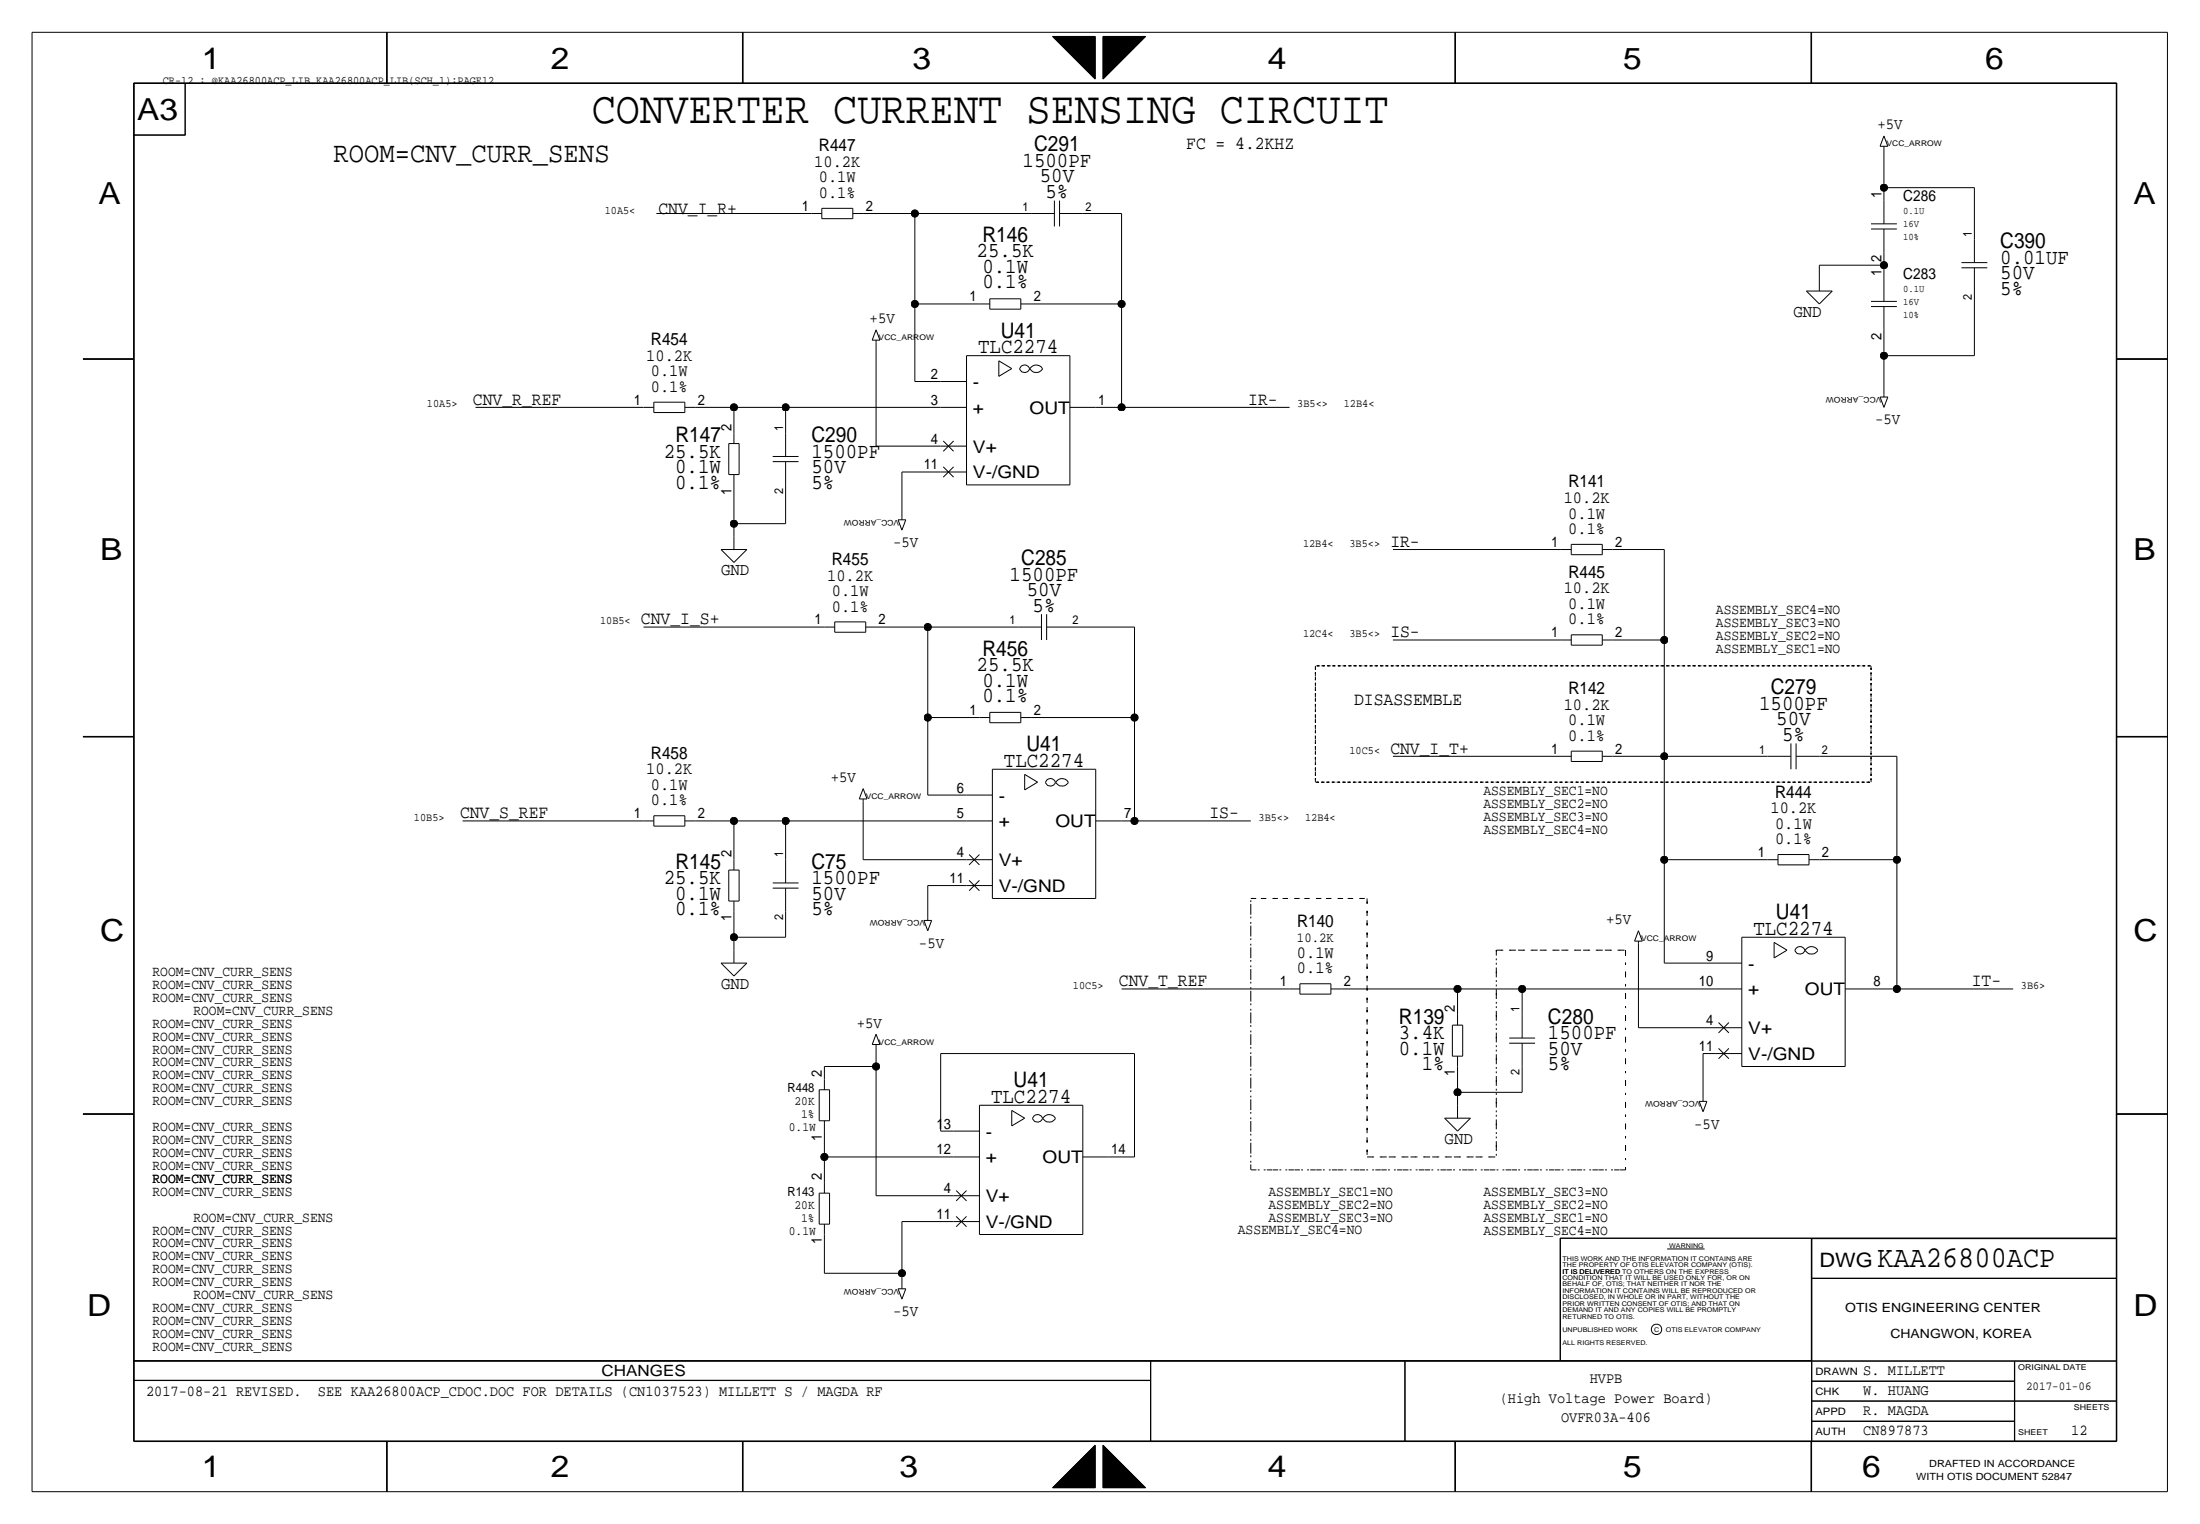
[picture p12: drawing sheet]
<svg xmlns="http://www.w3.org/2000/svg" width="432mm" height="300mm" viewBox="0 0 432 300" stroke-linecap="round" stroke-linejoin="round" font-family="sans-serif">
<g fill="none" stroke="#000" stroke-width=".2">
<path d="M6.3 6.4v286.8zM6.3 6.4h419.8zM26.3 16.3v267zM26.3 16.3h389.8zM26.3 16.4v266.9zM26.3 16.4h389.8zM26.4 16.4h389.6zM26.4 16.4v266.9zM36.4 16.4v10.2zM76 6.4v10zM76.1 6.4v10zM145.9 6.4v10z"/>
<path d="M146 6.4v10zM206.9 7.2h8.4zM206.9 7.2l8.4 8.3zM207 7.2h.1M207 7.2v.1zM207.1 7.2v.1zM207.1 7.2v.2zM207.2 7.2v.2zM207.2 7.2v.3zM207.3 7.2v.3zM207.3 7.2v.4zM207.4 7.2v.4z"/>
<path d="M207.4 7.2v.5zM207.5 7.2v.5zM207.5 7.2v.6zM207.6 7.2v.6zM207.6 7.2v.7zM207.7 7.2v.7zM207.7 7.2v.8zM207.8 7.2v.8zM207.8 7.2v.9zM207.9 7.2v.9zM207.9 7.2v1zM208 7.2v1z"/>
<path d="M208 7.2v1.1zM208.1 7.2v1.1zM208.1 7.2v1.2zM208.2 7.2v1.2zM208.2 7.2v1.3zM208.3 7.2v1.3zM208.3 7.2v1.4zM208.4 7.2v1.4zM208.4 7.2v1.5zM208.5 7.2v1.5zM208.5 7.2v1.6zM208.6 7.2v1.6z"/>
<path d="M208.6 7.2v1.7zM208.7 7.2v1.7zM208.7 7.2v1.8zM208.8 7.2v1.8zM208.8 7.2v1.9zM208.9 7.2v1.9zM208.9 7.2v2zM209 7.2v2zM209 7.2v2.1zM209.1 7.2v2.1zM209.1 7.2v2.2zM209.2 7.2v2.2z"/>
<path d="M209.2 7.2v2.3zM209.3 7.2v2.4zM209.4 7.2v2.5zM209.5 7.2v2.6zM209.6 7.2v2.7zM209.7 7.2v2.7zM209.7 7.2v2.8zM209.8 7.2v2.8zM209.8 7.2v2.9zM209.9 7.2v2.9zM209.9 7.2v3zM210 7.2v3z"/>
<path d="M210 7.2v3.1zM210.1 7.2v3.1zM210.1 7.2v3.2zM210.2 7.2v3.2zM210.2 7.2v3.3zM210.3 7.2v3.3zM210.3 7.2v3.4zM210.4 7.2v3.4zM210.4 7.2v3.5zM210.5 7.2v3.5zM210.5 7.2v3.6zM210.6 7.2v3.6z"/>
<path d="M210.6 7.2v3.7zM210.7 7.2v3.7zM210.7 7.2v3.8zM210.8 7.2v3.8zM210.8 7.2v3.9zM210.9 7.2v3.9zM210.9 7.2v4zM211 7.2v4zM211 7.2v4.1zM211.1 7.2v4.1zM211.1 7.2v4.2zM211.2 7.2v4.2z"/>
<path d="M211.2 7.2v4.3zM211.3 7.2v4.3zM211.3 7.2v4.4zM211.4 7.2v4.4zM211.4 7.2v4.5zM211.5 7.2v4.5zM211.5 7.2v4.6zM211.6 7.2v4.6zM211.6 7.2v4.7zM211.7 7.2v4.7zM211.7 7.2v4.8zM211.8 7.2v4.8z"/>
<path d="M211.8 7.2v4.9zM211.9 7.2v4.9zM211.9 7.2v5zM212 7.2v5zM212 7.2v5.1zM212.1 7.2v5.1zM212.1 7.2v5.2zM212.2 7.2v5.2zM212.2 7.2v5.3zM212.3 7.2v5.3zM212.3 7.2v5.4zM212.4 7.2v5.4z"/>
<path d="M212.4 7.2v5.5zM212.5 7.2v5.6zM212.6 7.2v5.7zM212.7 7.2v5.8zM212.8 7.2v5.8zM212.8 7.2v5.9zM212.9 7.2v5.9zM212.9 7.2v6zM213 7.2v6zM213 7.2v6.1zM213.1 7.2v6.1zM213.1 7.2v6.2z"/>
<path d="M213.2 7.2v6.2zM213.2 7.2v6.3zM213.3 7.2v6.3zM213.3 7.2v6.4zM213.4 7.2v6.4zM213.4 7.2v6.5zM213.5 7.2v6.5zM213.5 7.2v6.6zM213.6 7.2v6.6zM213.6 7.2v6.7zM213.7 7.2v6.7zM213.7 7.2v6.8z"/>
<path d="M213.8 7.2v6.8zM213.8 7.2v6.9zM213.9 7.2v6.9zM213.9 7.2v7zM214 7.2v7zM214 7.2v7.1zM214.1 7.2v7.1zM214.1 7.2v7.2zM214.2 7.2v7.2zM214.2 7.2v7.3zM214.3 7.2v7.3zM214.3 7.2v7.4z"/>
<path d="M214.4 7.2v7.4zM214.4 7.2v7.5zM214.5 7.2v7.5zM214.5 7.2v7.6zM214.6 7.2v7.6zM214.6 7.2v7.7zM214.7 7.2v7.7zM214.7 7.2v7.8zM214.8 7.2v7.8zM214.8 7.2v7.9zM214.9 7.2v7.9zM214.9 7.2v8z"/>
<path d="M215 7.2v8zM215 7.2v8.1zM215.1 7.2v8.1zM215.1 7.2v8.2zM215.2 7.2v8.2zM215.2 7.2v8.3zM215.3 7.2v8.3zM216.8 7.2v8.3zM216.8 7.2h8.4zM216.9 7.2v8.3zM216.9 7.2v8.2zM217 7.2v8.2z"/>
<path d="M217 7.2v8.1zM217.1 7.2v8.1zM217.1 7.2v8zM217.2 7.2v8zM217.2 7.2v7.9zM217.3 7.2v7.9zM217.3 7.2v7.8zM217.4 7.2v7.8zM217.4 7.2v7.7zM217.5 7.2v7.7zM217.5 7.2v7.6zM217.6 7.2v7.6z"/>
<path d="M217.6 7.2v7.5zM217.7 7.2v7.5zM217.7 7.2v7.4zM217.8 7.2v7.4zM217.8 7.2v7.3zM217.9 7.2v7.3zM217.9 7.2v7.2zM218 7.2v7.2zM218 7.2v7.1zM218.1 7.2v7.1zM218.1 7.2v7zM218.2 7.2v7z"/>
<path d="M218.2 7.2v6.9zM218.3 7.2v6.9zM218.3 7.2v6.8zM218.4 7.2v6.8zM218.4 7.2v6.7zM218.5 7.2v6.7zM218.5 7.2v6.6zM218.6 7.2v6.6zM218.6 7.2v6.5zM218.7 7.2v6.5zM218.7 7.2v6.4zM218.8 7.2v6.4z"/>
<path d="M218.8 7.2v6.3zM218.9 7.2v6.3zM218.9 7.2v6.2zM219 7.2v6.2zM219 7.2v6.1zM219.1 7.2v6.1zM219.2 7.2v6zM219.3 7.2v5.9zM219.4 7.2v5.8zM219.5 7.2v5.7zM219.6 7.2v5.6zM219.7 7.2v5.5z"/>
<path d="M219.7 7.2v5.4zM219.8 7.2v5.4zM219.8 7.2v5.3zM219.9 7.2v5.3zM219.9 7.2v5.2zM220 7.2v5.2zM220 7.2v5.1zM220.1 7.2v5.1zM220.1 7.2v5zM220.2 7.2v5zM220.2 7.2v4.9zM220.3 7.2v4.9z"/>
<path d="M220.3 7.2v4.8zM220.4 7.2v4.8zM220.4 7.2v4.7zM220.5 7.2v4.7zM220.5 7.2v4.6zM220.6 7.2v4.6zM220.6 7.2v4.5zM220.7 7.2v4.5zM220.7 7.2v4.4zM220.8 7.2v4.4zM220.8 7.2v4.3zM220.9 7.2v4.3z"/>
<path d="M220.9 7.2v4.2zM221 7.2v4.2zM221 7.2v4.1zM221.1 7.2v4.1zM221.1 7.2v4zM221.2 7.2v4zM221.2 7.2v3.9zM221.3 7.2v3.9zM221.3 7.2v3.8zM221.4 7.2v3.8zM221.4 7.2v3.7zM221.5 7.2v3.7z"/>
<path d="M221.5 7.2v3.6zM221.6 7.2v3.6zM221.6 7.2v3.5zM221.7 7.2v3.5zM221.7 7.2v3.4zM221.8 7.2v3.4zM221.8 7.2v3.3zM221.9 7.2v3.3zM221.9 7.2v3.2zM222 7.2v3.2zM222 7.2v3.1zM222.1 7.2v3.1z"/>
<path d="M222.1 7.2v3zM222.2 7.2v3zM222.2 7.2v2.9zM222.3 7.2v2.9zM222.4 7.2v2.8zM222.5 7.2v2.7zM222.6 7.2v2.6zM222.7 7.2v2.5zM222.8 7.2v2.4zM222.9 7.2v2.3zM222.9 7.2v2.2zM223 7.2v2.2z"/>
<path d="M223 7.2v2.1zM223.1 7.2v2.1zM223.1 7.2v2zM223.2 7.2v2zM223.2 7.2v1.9zM223.3 7.2v1.9zM223.3 7.2v1.8zM223.4 7.2v1.8zM223.4 7.2v1.7zM223.5 7.2v1.7zM223.5 7.2v1.6zM223.6 7.2v1.6z"/>
<path d="M223.6 7.2v1.5zM223.7 7.2v1.5zM223.7 7.2v1.4zM223.8 7.2v1.4zM223.8 7.2v1.3zM223.9 7.2v1.3zM223.9 7.2v1.2zM224 7.2v1.2zM224 7.2v1.1zM224.1 7.2v1.1zM224.1 7.2v1zM224.2 7.2v1z"/>
<path d="M224.2 7.2v.9zM224.3 7.2v.9zM224.3 7.2v.8zM224.4 7.2v.8zM224.4 7.2v.7zM224.5 7.2v.7zM224.5 7.2v.6zM224.6 7.2v.6zM224.6 7.2v.5zM224.7 7.2v.5zM224.7 7.2v.4zM224.8 7.2v.4z"/>
<path d="M224.8 7.2v.3zM224.9 7.2v.3zM224.9 7.2v.2zM225 7.2v.2zM225 7.2v.1zM225.1 7.2v.1zM225.1 7.2h.1M225.2 7.2l-8.4 8.3zM286 6.4v10zM286.1 6.4v10zM356 6.4v10zM356.1 6.4v10z"/>
<path d="M416 16.4v266.9zM416.1 16.4v266.9zM416.1 16.3v267zM426.1 6.4v286.8zM26.3 26.5h10.1zM26.3 26.6h10.1zM207.3 39.4v5.1zM208.3 39.4v5.1zM369.6 28.8h1.5zM370.3 26.7l-.7 2.1zM370.3 36.9v2.5zM370.3 36.9h17.8z"/>
<path d="M370.3 29.3v7.6zM370.3 39.4v4.6zM370.3 26.7l.8 2.1zM370.3 28.8v.5zM388.1 36.9v10.1zM129 42h30.5zM159.5 42h2zM161.5 40.9h6.1zM161.5 43h6.1zM161.5 40.9v2.1zM167.6 42h2.1zM167.6 40.9v2.1z"/>
<path d="M169.7 42h10.1zM179.8 42h22.9zM179.8 42v17.7zM179.8 59.7h12.7zM179.8 59.7v15.3zM192.5 59.7h2.1zM194.6 58.7h6.1zM194.6 58.7v2.1zM200.7 59.7h2zM200.7 58.7v2.1zM202.7 59.7h17.8zM202.7 42h4.6z"/>
<path d="M208.3 42h4.6zM212.9 42h7.6zM220.5 59.7v20.4zM220.5 42v17.7zM355.1 57.2h5.1zM355.1 57.2l2.5 2.5zM357.6 52.1h12.7zM357.6 52.1v2.6zM357.6 54.7v2.5zM360.2 57.2l-2.6 2.5zM367.8 45h5.1zM367.8 59.2h5.1z"/>
<path d="M367.8 44h5.1zM370.3 49.6v2.5zM370.3 52.1v2.6zM370.3 54.7v4.5zM370.3 45v4.6zM385.6 52.6h5.1zM385.6 51.6h5.1zM388.1 57.2v12.7zM388.1 52.6v4.6zM388.1 47v4.6zM16.3 70.6h10zM16.3 70.5h10z"/>
<path d="M128.5 79h6.1zM128.5 79v2.1zM134.6 79v2.1zM171.4 66.9h1.6zM172.2 64.8l-.8 2.1zM172.2 67.4v20.3zM172.2 64.8l.8 2.1zM172.2 66.9v.5zM179.8 75h5.1zM184.9 75h5.1zM190 69.9v25.4zM190 69.9h20.3z"/>
<path d="M194.6 60.8h6.1zM196.3 70.9l2.6 1.5zM196.3 70.9v3.1zM196.3 74l2.6-1.6zM200.7 72a1 1 0 0 1 1.7 .5 1.05 1.05 0 0 1-1 .7 1.05 1.05 0 0 1-1-.7zM202.7 72.2a1.39 1.39 0 0 1 2.2 .3 1.45 1.45 0 0 1-2.5 0zM210.3 69.9v25.4zM367.8 60.2h5.1zM369.6 78l.7 2.1zM369.6 78h1.5zM370.3 69.9h17.8zM370.3 64.8v5.1z"/>
<path d="M370.3 69.9v7.6zM370.3 77.5v.5zM370.3 60.2v4.6zM371.1 78l-.8 2.1zM416.1 70.6h10zM416.1 70.5h10zM93.5 80.1h33zM126.5 80.1h2zM128.5 81.1h6.1zM134.6 80.1h2.1zM136.7 80.1h7.6zM143.3 87.2v6.1z"/>
<path d="M143.3 93.3h2zM143.3 87.2h2zM144.3 80.1h10.1zM144.3 80.1v5zM144.3 95.3v7.6zM144.3 93.3v2zM144.3 85.1v2.1zM145.3 87.2v6.1zM151.9 89.7h5.1zM151.9 90.7h5.1zM154.4 80.1h30.5zM154.4 80.1v5z"/>
<path d="M154.4 95.3v7.6zM154.4 90.7v4.6zM154.4 85.1v4.6zM172.2 87.7h12.7zM177.3 92.8h7.6zM177.3 92.8v8.9zM184.9 80.1h5.1zM184.9 92.8h5.1zM184.9 87.7h5.1zM185.4 86.7l2.1 2zM185.4 91.7l2.1 2.1zM187.5 91.7l-2.1 2.1z"/>
<path d="M187.5 86.7l-2.1 2zM190 95.3h20.3zM210.3 80.1h5.1zM215.4 80.1h5.1zM220.5 80.1h33zM141.7 108l2.6 2.5zM141.7 108h5.1zM144.3 102.9v2.6zM144.3 105.5v2.5zM144.3 110.5l2.5-2.5zM144.3 102.9h10.1zM176.5 102.2l.8 2z"/>
<path d="M176.5 102.2h1.6zM177.3 101.7v.5zM178.1 102.2l-.8 2zM273.8 108h33zM306.8 108h2.1zM308.9 107h6.1zM308.9 109h6.1zM308.9 107v2zM315 108h2zM315 107v2zM317 108h10.2zM327.2 108v17.8z"/>
<path d="M126.5 123.2h35.6zM162.1 123.2h2zM164.1 122.2h6.1zM164.1 124.3h6.1zM164.1 122.2v2.1zM170.2 123.2h2zM170.2 122.2v2.1zM172.2 123.2h10.2zM182.4 123.2h17.8zM182.4 123.2v17.8zM200.2 123.2h4.5zM204.7 120.7v5.1z"/>
<path d="M205.7 123.2h4.6zM205.7 120.7v5.1zM210.3 123.2h12.7zM223 123.2v17.8zM273.8 125.8h33zM306.8 125.8h2.1zM308.9 124.8h6.1zM308.9 126.8h6.1zM308.9 124.8v2zM315 125.8h2zM315 124.8v2zM317 125.8h10.2z"/>
<path d="M327.2 125.8v22.8zM16.3 144.7h10zM16.3 144.8h10zM168.9 157h1.5zM169.7 155l-.8 2zM169.7 157.5v11.5zM169.7 155l.7 2zM169.7 157v.5zM182.4 156.3h7.6zM182.4 141h10.1zM182.4 141v15.3zM190 156.3h5.1z"/>
<path d="M192.5 141h2.1zM194.6 140h6.1zM194.6 142h6.1zM194.6 140v2zM195.1 151.2v25.4zM195.1 151.2h20.3zM200.7 141h2zM200.7 140v2zM201.4 152.2l2.6 1.5zM201.4 152.2v3zM201.4 155.2l2.6-1.5zM202.7 141h20.3z"/>
<path d="M205.8 153.3a1 1 0 0 1 1.7 .5 1.05 1.05 0 0 1-1 .7 1.05 1.05 0 0 1-1-.7zM207.8 153.5a1.39 1.39 0 0 1 2.2 .3 1.45 1.45 0 0 1-2.5 0zM215.4 151.2v25.4zM223 141v20.3zM273.8 148.6h33zM306.8 148.6h2.1zM308.9 147.6h6.1zM308.9 149.7h6.1zM308.9 147.6v2.1zM315 148.6h2zM315 147.6v2.1zM317 148.6h10.2z"/>
<path d="M327.2 148.6v20.4zM327.2 148.6h20.3zM347.5 148.6h4.5zM352 146.1v5.1zM353.1 148.6h4.5zM353.1 146.1v5.1zM357.6 148.6h15.3zM372.9 148.6v20.4zM416.1 144.8h10zM416.1 144.7h10zM90.9 161.3h35.6zM126.5 161.3h2z"/>
<path d="M128.5 160.3h6.1zM128.5 162.4h6.1zM128.5 160.3v2.1zM134.6 161.3h2.1zM134.6 160.3v2.1zM136.7 161.3h7.6zM143.3 171v6.1zM143.3 177.1h2zM143.3 171h2zM144.3 161.3h10.1zM144.3 161.3v7.7zM144.3 179.1v5.1z"/>
<path d="M144.3 177.1v2zM144.3 169v2zM145.3 171v6.1zM151.9 173.5h5.1zM151.9 174.5h5.1zM154.4 161.3h35.6zM154.4 161.3v7.7zM154.4 179.1v5.1zM154.4 174.5v4.6zM154.4 169v4.5zM169.7 169h20.3zM182.4 174h7.6z"/>
<path d="M182.4 174v6.4zM190 161.3h5.1zM190 174h5.1zM190 169h5.1zM190.5 167.9l2 2.1zM190.5 173l2 2.1zM192.5 173l-2 2.1zM192.5 167.9l-2 2.1zM195.1 176.6h20.3zM215.4 161.3h5.1zM220.5 161.3h2.5zM223 161.3h22.9z"/>
<path d="M327.2 169v20.3zM327.2 169h20.3zM347.5 169h2zM349.5 170h6.1zM349.5 167.9v2.1zM349.5 167.9h6.1zM355.6 169h2zM355.6 167.9v2.1zM357.6 169h15.3zM372.9 169v25.4zM141.7 189.3l2.6 2.5zM141.7 189.3h5.1z"/>
<path d="M144.3 184.2v2.5zM144.3 186.7v2.6zM144.3 184.2h10.1zM146.8 189.3l-2.5 2.5zM181.6 180.9h1.5zM181.6 180.9l.8 2zM182.4 180.4v.5zM183.1 180.9l-.7 2zM220.5 194.4h33zM253.5 194.4h2zM255.5 193.3h6.1zM255.5 195.4h6.1z"/>
<path d="M255.5 193.3v2.1zM261.6 194.4h2.1zM261.6 193.3v2.1zM263.7 194.4h22.8zM286.5 194.4h12.7zM286.5 194.4v5zM286.5 199.4v2.1zM299.2 194.4v5zM299.2 194.4h38.1zM299.2 199.4v4.6zM321.3 185h1.5zM322.1 182.9l-.8 2.1z"/>
<path d="M322.1 185.5v16.5zM322.1 182.9l.7 2.1zM322.1 185v.5zM327.2 189.3h10.1zM337.3 194.4h5.1zM337.3 189.3h5.1zM342.4 184.2v25.4zM342.4 184.2h20.3zM348.7 185.2l2.6 1.5zM348.7 185.2v3.1zM348.7 188.3l2.6-1.6zM353.1 186.3a1 1 0 0 1 1.7 .5 1.05 1.05 0 0 1-1 .7 1.05 1.05 0 0 1-1-.7z"/>
<path d="M355.1 186.5a1.39 1.39 0 0 1 2.2 .3 1.45 1.45 0 0 1-2.5 0zM362.7 184.2v25.4zM362.7 194.4h5.1zM367.8 194.4h5.1zM372.9 194.4h22.8zM16.3 219h10zM16.3 218.9h10zM161 214.2v6.1zM161 214.2h2.1zM162.1 209.6v2.5zM162.1 209.6h10.1zM162.1 212.1v2.1z"/>
<path d="M163.1 214.2v6.1zM171.4 205.3h1.6zM172.2 203.3l-.8 2zM172.2 205.8v3.8zM172.2 209.6v25.4zM172.2 203.3l.8 2zM172.2 205.3v.5zM184.9 207.1v15.2zM184.9 207.1h38.1zM192.5 217.2v25.4zM192.5 217.2h20.4zM198.9 218.2l2.5 1.6z"/>
<path d="M198.9 218.2v3.1zM203.3 219.3a1 1 0 0 1 1.6 .5 1.05 1.05 0 0 1-1 .7 1.05 1.05 0 0 1-1-.7zM205.2 219.5a1.39 1.39 0 0 1 2.3 .3 1.45 1.45 0 0 1-2.5 0zM212.9 217.2v25.4zM223 207.1v20.3zM284 219.8l2.5 2.5zM284 219.8h5.1zM285.5 201.5h2zM285.5 201.5v6.1zM285.5 207.6h2zM286.5 214.7h12.7zM286.5 209.6v5.1z"/>
<path d="M286.5 214.7v2.5zM286.5 217.2v2.6zM286.5 207.6v2zM287.5 201.5v6.1zM289.1 219.8l-2.6 2.5zM296.7 204h5.1zM296.7 205h5.1zM299.2 209.6v5.1zM299.2 205v4.6zM322.1 202h15.2zM334 216.5h1.5zM334 216.5l.8 2z"/>
<path d="M334.8 207.1h2.5zM334.8 207.1v8.9zM334.8 216v.5zM335.5 216.5l-.7 2zM337.3 207.1h5.1zM337.3 202h5.1zM337.8 201l2.1 2zM337.8 206l2.1 2.1zM339.9 206l-2.1 2.1zM339.9 201l-2.1 2zM342.4 209.6h20.3zM416.1 219h10z"/>
<path d="M416.1 218.9h10zM161 220.3h2.1zM161 234.5v6.1zM161 234.5h2.1zM162.1 227.4h25.4zM162.1 222.3v5.1zM162.1 227.4v5.1zM162.1 232.5v2zM162.1 220.3v2zM163.1 234.5v6.1zM172.2 235h15.3zM184.9 222.3h2.6z"/>
<path d="M187.5 227.4h5zM187.5 222.3h5zM187.5 235h5zM188 234l2 2zM188 239.1l2 2zM190 239.1l-2 2zM190 234l-2 2zM198.9 221.3l2.5-1.5zM212.9 227.4h5zM217.9 227.4h5.1zM161 240.6h2.1zM162.1 242.6v7.6z"/>
<path d="M162.1 250.2h15.2zM162.1 240.6v2zM176.5 253.3l.8 2zM176.5 253.3h1.6zM177.3 240.1h10.2zM177.3 240.1v10.1zM177.3 250.2v2.6zM177.3 252.8v.5zM178.1 253.3l-.8 2zM187.5 240.1h5zM192.5 242.6h20.4zM306.7 243.4h109.4z"/>
<path d="M306.7 243.3h109.4zM306.7 243.3v24.2zM327.7 245.5h7.4zM356.1 243.4h60zM356.1 243.3v24.2zM356.1 251.2h60zM356.1 251.3h60zM356.1 243.3v49.9zM356.2 243.3v40zM26.3 271.3h199.9zM26.3 267.4h329.8zM26.3 267.5h389.8z"/>
<path d="M226.2 267.5v15.8zM276.1 267.5v15.8zM276.2 267.5v15.8zM356.1 279.3h39.9zM356.1 271.4h39.9zM356.1 271.5h39.9zM356.1 275.3h60zM356.1 275.4h60zM396 267.5v15.8zM6.3 293.2h419.8zM26.3 283.3h389.8zM26.3 283.2h389.8z"/>
<path d="M76 283.3v9.9zM76.1 283.3v9.9zM145.9 283.3v9.9zM146 283.3v9.9zM206.9 292.4h8.4zM207 292.4h.1M207 292.3v.1zM207.1 292.3v.1zM207.1 292.2v.2zM207.2 292.2v.2zM207.2 292.1v.3zM207.3 292v.4z"/>
<path d="M207.4 291.9v.5zM207.5 291.8v.6zM207.6 291.7v.7zM207.7 291.6v.8zM207.8 291.5v.9zM207.9 291.4v1zM208 291.3v1.1zM208.1 291.2v1.2zM208.2 291.1v1.3zM208.3 291v1.4zM208.4 290.9v1.5zM208.5 290.8v1.6z"/>
<path d="M208.6 290.7v1.7zM208.7 290.6v1.8zM208.8 290.5v1.9zM208.9 290.4v2zM209 290.3v2.1zM209.1 290.2v2.2zM209.2 290.1v2.3zM209.3 290v2.4zM209.4 289.9v2.5zM209.5 289.8v2.6zM209.6 289.7v2.7zM209.7 289.7v2.7z"/>
<path d="M209.7 289.6v2.8zM209.8 289.6v2.8zM209.8 289.5v2.9zM209.9 289.5v2.9zM209.9 289.4v3zM210 289.4v3zM210 289.3v3.1zM210.1 289.3v3.1zM210.1 289.2v3.2zM210.2 289.2v3.2zM210.2 289.1v3.3zM210.3 289.1v3.3z"/>
<path d="M210.3 289v3.4zM210.4 289v3.4zM210.4 288.9v3.5zM210.5 288.8v3.6zM210.6 288.7v3.7zM210.7 288.6v3.8zM210.8 288.5v3.9zM210.9 288.4v4zM211 288.3v4.1zM211.1 288.2v4.2zM211.2 288.1v4.3zM211.3 288v4.4z"/>
<path d="M211.4 287.9v4.5zM211.5 287.8v4.6zM211.6 287.7v4.7zM211.7 287.6v4.8zM211.8 287.5v4.9zM211.9 287.4v5zM212 287.3v5.1zM212.1 287.2v5.2zM212.2 287.1v5.3zM212.3 287v5.4zM212.4 286.9v5.5zM212.5 286.8v5.6z"/>
<path d="M212.6 286.7v5.7zM212.7 286.6v5.8zM212.8 286.6v5.8zM212.8 286.5v5.9zM212.9 286.5v5.9zM212.9 286.4v6zM213 286.4v6zM213 286.3v6.1zM213.1 286.3v6.1zM213.1 286.2v6.2zM213.2 286.2v6.2zM213.2 286.1v6.3z"/>
<path d="M213.3 286.1v6.3zM213.3 286v6.4zM213.4 286v6.4zM213.4 285.9v6.5zM213.5 285.9v6.5zM213.5 285.8v6.6zM213.6 285.7v6.7zM213.7 285.6v6.8zM213.8 285.5v6.9zM213.9 285.4v7zM214 285.3v7.1zM214.1 285.2v7.2z"/>
<path d="M214.2 285.1v7.3zM214.3 285v7.4zM214.4 284.9v7.5zM214.5 284.8v7.6zM214.6 284.7v7.7zM214.7 284.6v7.8zM214.8 284.5v7.9zM214.9 284.4v8zM215 284.3v8.1zM215.1 284.2v8.2zM215.2 284.1v8.3zM215.3 284l-8.4 8.4z"/>
<path d="M215.3 284v8.4zM216.8 284v8.4zM216.8 284l8.4 8.4zM216.8 292.4h8.4zM216.9 284.1v8.3zM217 284.2v8.2zM217.1 284.3v8.1zM217.2 284.4v8zM217.3 284.5v7.9zM217.4 284.6v7.8zM217.5 284.7v7.7zM217.6 284.8v7.6z"/>
<path d="M217.7 284.9v7.5zM217.8 285v7.4zM217.9 285.1v7.3zM218 285.2v7.2zM218.1 285.3v7.1zM218.2 285.4v7zM218.3 285.5v6.9zM218.4 285.6v6.8zM218.5 285.7v6.7zM218.6 285.8v6.6zM218.6 285.9v6.5zM218.7 285.9v6.5z"/>
<path d="M218.7 286v6.4zM218.8 286v6.4zM218.8 286.1v6.3zM218.9 286.1v6.3zM218.9 286.2v6.2zM219 286.2v6.2zM219 286.3v6.1zM219.1 286.3v6.1zM219.2 286.4v6zM219.3 286.5v5.9zM219.4 286.6v5.8zM219.5 286.7v5.7z"/>
<path d="M219.6 286.8v5.6zM219.7 286.9v5.5zM219.8 287v5.4zM219.9 287.1v5.3zM220 287.2v5.2zM220.1 287.3v5.1zM220.2 287.4v5zM220.3 287.5v4.9zM220.4 287.6v4.8zM220.5 287.7v4.7zM220.6 287.8v4.6zM220.7 287.9v4.5z"/>
<path d="M220.8 288v4.4zM220.9 288.1v4.3zM221 288.2v4.2zM221.1 288.3v4.1zM221.2 288.4v4zM221.3 288.5v3.9zM221.4 288.6v3.8zM221.5 288.7v3.7zM221.6 288.8v3.6zM221.7 288.9v3.5zM221.7 289v3.4zM221.8 289v3.4z"/>
<path d="M221.8 289.1v3.3zM221.9 289.1v3.3zM221.9 289.2v3.2zM222 289.2v3.2zM222 289.3v3.1zM222.1 289.3v3.1zM222.1 289.4v3zM222.2 289.4v3zM222.2 289.5v2.9zM222.3 289.5v2.9zM222.4 289.6v2.8zM222.5 289.7v2.7z"/>
<path d="M222.6 289.8v2.6zM222.7 289.9v2.5zM222.8 290v2.4zM222.9 290.1v2.3zM223 290.2v2.2zM223.1 290.3v2.1zM223.2 290.4v2zM223.3 290.5v1.9zM223.4 290.6v1.8zM223.5 290.7v1.7zM223.6 290.8v1.6zM223.7 290.9v1.5z"/>
<path d="M223.8 291v1.4zM223.9 291.1v1.3zM224 291.2v1.2zM224.1 291.3v1.1zM224.2 291.4v1zM224.3 291.5v.9zM224.4 291.6v.8zM224.5 291.7v.7zM224.6 291.8v.6zM224.7 291.9v.5zM224.8 292v.4zM224.9 292.1v.3z"/>
<path d="M224.9 292.2v.2zM225 292.2v.2zM225 292.3v.1zM225.1 292.3v.1zM225.1 292.4h.1M286 283.3v9.9zM286.1 283.3v9.9zM356 283.3v9.9zM356.1 283.3v9.9z"/>
<circle cx="325.6" cy="261.3" r="1.02"/>
</g>
<path d="M258.6 130.9v22.8zM258.6 130.9h109.2zM367.8 130.9v22.8zM258.6 153.7h109.2z" fill="none" stroke="#000" stroke-width=".2" stroke-dasharray=".7 .5 .4 .5" stroke-linecap="butt"/>
<path d="M245.9 176.6h22.8zM245.9 176.6v53.3zM268.7 176.6v50.8zM294.1 186.7v40.7zM294.1 186.7h25.4zM319.5 186.7v43.2zM245.9 229.9h73.6zM268.7 227.4h25.4z" fill="none" stroke="#000" stroke-width=".2" stroke-dasharray="1.1 1.4 .4 1.4" stroke-linecap="butt"/>
<g fill="#000" stroke="#000" stroke-width=".2">
<circle cx="370.3" cy="36.9" r=".71"/>
<circle cx="179.8" cy="59.7" r=".71"/>
<circle cx="179.8" cy="42" r=".71"/>
<circle cx="220.5" cy="59.7" r=".71"/>
<circle cx="370.3" cy="52.1" r=".71"/>
<circle cx="370.3" cy="69.9" r=".71"/>
<circle cx="144.3" cy="80.1" r=".71"/>
<circle cx="154.4" cy="80.1" r=".71"/>
<circle cx="220.5" cy="80.1" r=".71"/>
<circle cx="144.3" cy="102.9" r=".71"/>
<circle cx="182.4" cy="123.2" r=".71"/>
<circle cx="327.2" cy="125.8" r=".71"/>
<circle cx="182.4" cy="141" r=".71"/>
<circle cx="223" cy="141" r=".71"/>
<circle cx="327.2" cy="148.6" r=".71"/>
<circle cx="144.3" cy="161.3" r=".71"/>
<circle cx="154.4" cy="161.3" r=".71"/>
<circle cx="223" cy="161.3" r=".71"/>
<circle cx="327.2" cy="169" r=".71"/>
<circle cx="372.9" cy="169" r=".71"/>
<circle cx="144.3" cy="184.2" r=".71"/>
<circle cx="286.5" cy="194.4" r=".71"/>
<circle cx="299.2" cy="194.4" r=".71"/>
<circle cx="372.9" cy="194.4" r=".71"/>
<circle cx="172.2" cy="209.6" r=".71"/>
<circle cx="286.5" cy="214.7" r=".71"/>
<circle cx="162.1" cy="227.4" r=".71"/>
<circle cx="177.3" cy="250.2" r=".71"/>
</g>
<text font-size="8.9" x="116.3" y="24.2">CONVERTER CURRENT SENSING CIRCUIT</text>
<g font-size="6">
<text x="39.7" y="13.5">1</text>
<text x="108.3" y="13.5">2</text>
<text x="179.4" y="13.5">3</text>
<text x="249.2" y="13.5">4</text>
<text x="319.1" y="13.5">5</text>
<text x="390.2" y="13.5">6</text>
<text x="27" y="23.7">A3</text>
<text x="19.4" y="40.2">A</text>
<text x="419.4" y="40.2">A</text>
<text x="19.7" y="110">B</text>
<text x="419.4" y="110">B</text>
<text x="19.7" y="185">C</text>
<text x="419.4" y="185">C</text>
<text x="17.1" y="258.6">D</text>
<text x="419.4" y="258.6">D</text>
<text x="39.7" y="290.4">1</text>
<text x="108.3" y="290.4">2</text>
<text x="176.8" y="290.4">3</text>
<text x="249.2" y="290.4">4</text>
<text x="319.1" y="290.4">5</text>
<text x="366.1" y="290.4">6</text>
</g>
<text font-size="5.9" x="369.1" y="249">KAA26800ACP</text>
<text font-size="5.6" x="65.5" y="31.8">ROOM=CNV_CURR_SENS</text>
<g font-size="4.2">
<text x="203.3" y="29.8">C291</text>
<text x="201" y="32.8">1500PF</text>
<text x="204.4" y="35.9">50V</text>
<text x="205.5" y="38.9">5%</text>
<text x="193.1" y="47.5">R146</text>
<text x="192" y="50.6">25.5K</text>
<text x="193.1" y="53.6">0.1W</text>
<text x="393.2" y="48.8">C390</text>
<text x="393.2" y="51.9">0.01UF</text>
<text x="193.1" y="56.7">0.1%</text>
<text x="393.2" y="58">5%</text>
<text x="393.2" y="54.9">50V</text>
<text x="192.3" y="69.4">TLC2274</text>
<text x="196.7" y="66.3">U41</text>
<text x="130.5" y="90">25.5K</text>
<text x="132.8" y="86.9">R147</text>
<text x="159.5" y="90">1500PF</text>
<text x="159.5" y="86.9">C290</text>
<text x="132.7" y="93">0.1W</text>
<text x="159.5" y="93">50V</text>
<text x="132.7" y="96.1">0.1%</text>
<text x="159.5" y="96.1">5%</text>
<text x="200.7" y="111">C285</text>
<text x="198.5" y="114.1">1500PF</text>
<text x="201.9" y="117.1">50V</text>
<text x="203" y="120.2">5%</text>
<text x="192" y="131.9">25.5K</text>
<text x="193.1" y="128.8">R456</text>
<text x="193.1" y="134.9">0.1W</text>
<text x="193.1" y="138">0.1%</text>
<text x="348.1" y="136.4">C279</text>
<text x="345.8" y="139.5">1500PF</text>
<text x="349.2" y="142.5">50V</text>
<text x="201.8" y="147.6">U41</text>
<text x="350.3" y="145.6">5%</text>
<text x="197.3" y="150.7">TLC2274</text>
<text x="130.5" y="173.8">25.5K</text>
<text x="132.8" y="170.7">R145</text>
<text x="159.5" y="173.8">1500PF</text>
<text x="159.5" y="170.7">C75</text>
<text x="132.7" y="176.8">0.1W</text>
<text x="132.7" y="179.9">0.1%</text>
<text x="159.5" y="176.8">50V</text>
<text x="159.5" y="179.9">5%</text>
<text x="344.7" y="183.7">TLC2274</text>
<text x="349.1" y="180.6">U41</text>
<text x="275" y="201.2">R139</text>
<text x="304.3" y="201.2">C280</text>
<text x="275" y="204.3">3.4K</text>
<text x="275" y="207.3">0.1W</text>
<text x="304.3" y="207.3">50V</text>
<text x="304.3" y="204.3">1500PF</text>
<text x="199.2" y="213.7">U41</text>
<text x="279.5" y="210.4">1%</text>
<text x="304.3" y="210.4">5%</text>
<text x="194.8" y="216.7">TLC2274</text>
</g>
<text font-size="3.9" x="357.6" y="249">DWG</text>
<g font-size="3.6">
<text x="233.2" y="29.3">FC = 4.2KHZ</text>
<text x="129.4" y="42">CNV_I_R+</text>
<text x="93" y="79.6">CNV_R_REF</text>
<text x="245.4" y="79.6">IR-</text>
<text x="273.3" y="107.5">IR-</text>
<text x="126" y="122.7">CNV_I_S+</text>
<text x="273.3" y="125.3">IS-</text>
<text x="266.2" y="138.5">DISASSEMBLE</text>
<text x="273.3" y="148.1">CNV_I_T+</text>
<text x="90.4" y="160.8">CNV_S_REF</text>
<text x="237.7" y="160.8">IS-</text>
<text x="220" y="193.9">CNV_T_REF</text>
<text x="387.6" y="193.9">IT-</text>
</g>
<g font-size="3.5">
<text x="352.6" y="62.3">GND</text>
<text x="141.7" y="113.1">GND</text>
<text x="141.7" y="194.4">GND</text>
<text x="284" y="224.8">GND</text>
</g>
<g font-size="3.4">
<text x="161" y="29.8">R447</text>
<text x="160.1" y="32.8">10.2K</text>
<text x="161" y="35.9">0.1W</text>
<text x="161" y="38.9">0.1%</text>
<text x="127" y="70.9">10.2K</text>
<text x="128" y="67.9">R454</text>
<text x="128" y="77">0.1%</text>
<text x="128" y="74">0.1W</text>
<text x="191.3" y="76.3">-</text>
<text x="191.3" y="81.3">+</text>
<text x="202.4" y="81.3">OUT</text>
<text x="191.3" y="89">V+</text>
<text x="191.3" y="94">V-/GND</text>
<text x="308.3" y="95.8">R141</text>
<text x="307.4" y="98.9">10.2K</text>
<text x="308.3" y="101.9">0.1W</text>
<text x="308.3" y="105">0.1%</text>
<text x="163.5" y="111">R455</text>
<text x="308.3" y="113.6">R445</text>
<text x="162.6" y="114.1">10.2K</text>
<text x="163.5" y="117.1">0.1W</text>
<text x="307.4" y="116.6">10.2K</text>
<text x="308.3" y="119.7">0.1W</text>
<text x="163.5" y="120.2">0.1%</text>
<text x="308.3" y="122.7">0.1%</text>
<text x="308.3" y="136.4">R142</text>
<text x="307.4" y="139.5">10.2K</text>
<text x="308.3" y="142.5">0.1W</text>
<text x="128" y="149.1">R458</text>
<text x="308.3" y="145.6">0.1%</text>
<text x="127" y="152.2">10.2K</text>
<text x="128" y="155.2">0.1W</text>
<text x="128" y="158.3">0.1%</text>
<text x="196.3" y="157.5">-</text>
<text x="348" y="159.8">10.2K</text>
<text x="348.9" y="156.8">R444</text>
<text x="196.3" y="162.6">+</text>
<text x="207.5" y="162.6">OUT</text>
<text x="348.9" y="165.9">0.1%</text>
<text x="348.9" y="162.9">0.1W</text>
<text x="196.3" y="170.2">V+</text>
<text x="196.3" y="175.3">V-/GND</text>
<text x="255" y="182.2">R140</text>
<text x="255" y="191.3">0.1%</text>
<text x="255" y="188.3">0.1W</text>
<text x="343.7" y="190.6">-</text>
<text x="343.7" y="195.6">+</text>
<text x="354.8" y="195.6">OUT</text>
<text x="343.7" y="203.3">V+</text>
<text x="343.7" y="208.3">V-/GND</text>
<text x="193.8" y="223.6">-</text>
<text x="193.8" y="228.7">+</text>
<text x="204.9" y="228.7">OUT</text>
<text x="193.8" y="236.3">V+</text>
<text x="193.8" y="241.4">V-/GND</text>
</g>
<g font-size="3.1">
<text x="369.1" y="25.5">+5V</text>
<text x="170.9" y="63.6">+5V</text>
<text x="368.6" y="83.4">-5V</text>
<text x="175.6" y="107.5">-5V</text>
<text x="163.3" y="153.7">+5V</text>
<text x="315.7" y="181.7">+5V</text>
<text x="180.6" y="186.3">-5V</text>
<text x="168.4" y="202">+5V</text>
<text x="333" y="221.8">-5V</text>
<text x="175.6" y="258.7">-5V</text>
</g>
<g font-size="3">
<text x="374.1" y="39.6">C286</text>
<text x="374.1" y="54.8">C283</text>
<text x="28.7" y="274.4">2017-08-21 REVISED.</text>
<text x="62.5" y="274.4">SEE KAA26800ACP_CDOC.DOC FOR DETAILS (CN1037523) MILLETT S / MAGDA RF</text>
<text x="118.3" y="270.4">CHANGES</text>
<text x="294.8" y="275.6">(High Voltage Power Board)</text>
<text x="312.5" y="271.8">HVPB</text>
<text x="366.3" y="274.1">W. HUANG</text>
<text x="366.3" y="270.3">S. MILLETT</text>
<text x="306.9" y="279.5">OVFR03A-406</text>
<text x="366.3" y="282">CN897873</text>
<text x="366.3" y="278.2">R. MAGDA</text>
<text x="407.2" y="282">12</text>
</g>
<g font-size="2.9">
<text x="157.6" y="41.5">1</text>
<text x="170.2" y="41.5">2</text>
<text x="369.8" y="38.9" transform="rotate(-90 369.8 38.9)">1</text>
<text x="369.8" y="51.5" transform="rotate(-90 369.8 51.5)">2</text>
<text x="190.6" y="59.2">1</text>
<text x="203.2" y="59.2">2</text>
<text x="369.8" y="54.2" transform="rotate(-90 369.8 54.2)">1</text>
<text x="369.8" y="66.7" transform="rotate(-90 369.8 66.7)">2</text>
<text x="183" y="74.5">2</text>
<text x="124.6" y="79.6">1</text>
<text x="137.2" y="79.6">2</text>
<text x="183" y="79.6">3</text>
<text x="215.9" y="79.6">1</text>
<text x="143.8" y="84.6" transform="rotate(-90 143.8 84.6)">2</text>
<text x="183" y="87.2">4</text>
<text x="181.6" y="92.3">11</text>
<text x="143.8" y="97.2" transform="rotate(-90 143.8 97.2)">1</text>
<text x="304.9" y="107.5">1</text>
<text x="317.5" y="107.5">2</text>
<text x="160.1" y="122.7">1</text>
<text x="172.7" y="122.7">2</text>
<text x="304.9" y="125.3">1</text>
<text x="317.5" y="125.3">2</text>
<text x="337.3" y="120.7">ASSEMBLY_SEC4=NO</text>
<text x="337.3" y="123.2">ASSEMBLY_SEC3=NO</text>
<text x="337.3" y="125.8">ASSEMBLY_SEC2=NO</text>
<text x="337.3" y="128.3">ASSEMBLY_SEC1=NO</text>
<text x="190.6" y="140.5">1</text>
<text x="203.2" y="140.5">2</text>
<text x="304.9" y="148.1">1</text>
<text x="317.5" y="148.1">2</text>
<text x="188.1" y="155.8">6</text>
<text x="124.6" y="160.8">1</text>
<text x="137.2" y="160.8">2</text>
<text x="188.1" y="160.8">5</text>
<text x="221" y="160.8">7</text>
<text x="291.6" y="161.3">ASSEMBLY_SEC3=NO</text>
<text x="291.6" y="156.3">ASSEMBLY_SEC1=NO</text>
<text x="291.6" y="158.8">ASSEMBLY_SEC2=NO</text>
<text x="291.6" y="163.9">ASSEMBLY_SEC4=NO</text>
<text x="143.8" y="168.5" transform="rotate(-90 143.8 168.5)">2</text>
<text x="186.7" y="173.5">11</text>
<text x="188.1" y="168.5">4</text>
<text x="345.5" y="168.5">1</text>
<text x="358.1" y="168.5">2</text>
<text x="143.8" y="181" transform="rotate(-90 143.8 181)">1</text>
<text x="30" y="191.8">ROOM=CNV_CURR_SENS</text>
<text x="335.4" y="188.8">9</text>
<text x="30" y="194.4">ROOM=CNV_CURR_SENS</text>
<text x="30" y="196.9">ROOM=CNV_CURR_SENS</text>
<text x="251.6" y="193.9">1</text>
<text x="264.2" y="193.9">2</text>
<text x="334" y="193.9">10</text>
<text x="368.3" y="193.9">8</text>
<text x="30" y="202">ROOM=CNV_CURR_SENS</text>
<text x="38" y="199.4">ROOM=CNV_CURR_SENS</text>
<text x="286" y="198.9" transform="rotate(-90 286 198.9)">2</text>
<text x="335.4" y="201.5">4</text>
<text x="30" y="204.5">ROOM=CNV_CURR_SENS</text>
<text x="30" y="209.6">ROOM=CNV_CURR_SENS</text>
<text x="30" y="207.1">ROOM=CNV_CURR_SENS</text>
<text x="334" y="206.6">11</text>
<text x="30" y="214.7">ROOM=CNV_CURR_SENS</text>
<text x="30" y="212.1">ROOM=CNV_CURR_SENS</text>
<text x="161.5" y="211.6" transform="rotate(-90 161.5 211.6)">2</text>
<text x="286" y="211.5" transform="rotate(-90 286 211.5)">1</text>
<text x="30" y="217.2">ROOM=CNV_CURR_SENS</text>
<text x="184.1" y="221.8">13</text>
<text x="30" y="222.3">ROOM=CNV_CURR_SENS</text>
<text x="30" y="227.4">ROOM=CNV_CURR_SENS</text>
<text x="30" y="224.8">ROOM=CNV_CURR_SENS</text>
<text x="161.5" y="224.2" transform="rotate(-90 161.5 224.2)">1</text>
<text x="184.1" y="226.9">12</text>
<text x="218.4" y="226.9">14</text>
<text x="30" y="232.5">ROOM=CNV_CURR_SENS</text>
<text x="30" y="229.9">ROOM=CNV_CURR_SENS</text>
<text x="161.5" y="232" transform="rotate(-90 161.5 232)">2</text>
<text x="30" y="235">ROOM=CNV_CURR_SENS</text>
<text x="184.1" y="239.6">11</text>
<text x="185.5" y="234.5">4</text>
<text x="249.3" y="235">ASSEMBLY_SEC1=NO</text>
<text x="249.4" y="237.5">ASSEMBLY_SEC2=NO</text>
<text x="291.6" y="237.5">ASSEMBLY_SEC2=NO</text>
<text x="291.6" y="235">ASSEMBLY_SEC3=NO</text>
<text x="30" y="242.6">ROOM=CNV_CURR_SENS</text>
<text x="30" y="245.2">ROOM=CNV_CURR_SENS</text>
<text x="38" y="240.1">ROOM=CNV_CURR_SENS</text>
<text x="161.5" y="244.5" transform="rotate(-90 161.5 244.5)">1</text>
<text x="243.3" y="242.6">ASSEMBLY_SEC4=NO</text>
<text x="249.4" y="240.1">ASSEMBLY_SEC3=NO</text>
<text x="291.6" y="240.1">ASSEMBLY_SEC1=NO</text>
<text x="291.6" y="242.6">ASSEMBLY_SEC4=NO</text>
<text x="30" y="247.7">ROOM=CNV_CURR_SENS</text>
<text x="30" y="250.2">ROOM=CNV_CURR_SENS</text>
<text x="30" y="252.8">ROOM=CNV_CURR_SENS</text>
<text x="30" y="257.9">ROOM=CNV_CURR_SENS</text>
<text x="38" y="255.3">ROOM=CNV_CURR_SENS</text>
<text x="30" y="262.9">ROOM=CNV_CURR_SENS</text>
<text x="30" y="260.4">ROOM=CNV_CURR_SENS</text>
<text x="30" y="265.5">ROOM=CNV_CURR_SENS</text>
</g>
<text font-size="2.7" x="255" y="185.2">10.2K</text>
<g font-size="2.5">
<text x="154.8" y="214.7">R448</text>
<text x="156.2" y="217.2">20K</text>
<text x="157.5" y="219.8">1%</text>
<text x="155.1" y="222.3">0.1W</text>
<text x="154.8" y="235">R143</text>
<text x="156.2" y="237.5">20K</text>
<text x="155.1" y="242.6">0.1W</text>
<text x="157.5" y="240.1">1%</text>
<text x="362.7" y="257.9">OTIS ENGINEERING CENTER</text>
<text x="371.6" y="262.9">CHANGWON, KOREA</text>
</g>
<g font-size="2.4">
<text x="201" y="41.5">1</text>
<text x="213.4" y="41.5">2</text>
<text x="387.6" y="46.5" transform="rotate(-90 387.6 46.5)">1</text>
<text x="387.6" y="58.9" transform="rotate(-90 387.6 58.9)">2</text>
<text x="153.9" y="84.6" transform="rotate(-90 153.9 84.6)">1</text>
<text x="153.9" y="97" transform="rotate(-90 153.9 97)">2</text>
<text x="198.5" y="122.7">1</text>
<text x="210.8" y="122.7">2</text>
<text x="345.8" y="148.1">1</text>
<text x="358.1" y="148.1">2</text>
<text x="153.9" y="168.5" transform="rotate(-90 153.9 168.5)">1</text>
<text x="153.9" y="180.8" transform="rotate(-90 153.9 180.8)">2</text>
<text x="298.7" y="198.9" transform="rotate(-90 298.7 198.9)">1</text>
<text x="298.7" y="211.3" transform="rotate(-90 298.7 211.3)">2</text>
<text x="398.3" y="273.1">2017-01-06</text>
</g>
<g font-size="2.3">
<text x="32" y="16.6">CR-12 : @KAA26800ACP_LIB.KAA26800ACP_LIB(SCH_1):PAGE12</text>
<text x="118.9" y="42">10A5&lt;</text>
<text x="83.9" y="80.1">10A5&gt;</text>
<text x="255" y="80.1">3B5&lt;&gt;</text>
<text x="264.2" y="80.1">12B4&lt;</text>
<text x="256.1" y="107.5">12B4&lt;</text>
<text x="265.3" y="107.5">3B5&lt;&gt;</text>
<text x="118" y="122.7">10B5&lt;</text>
<text x="256.1" y="125.3">12C4&lt;</text>
<text x="265.3" y="125.3">3B5&lt;&gt;</text>
<text x="265.3" y="148.1">10C5&lt;</text>
<text x="81.4" y="161.3">10B5&gt;</text>
<text x="247.4" y="161.3">3B5&lt;&gt;</text>
<text x="256.5" y="161.3">12B4&lt;</text>
<text x="210.9" y="194.4">10C5&gt;</text>
<text x="397.3" y="194.4">3B6&gt;</text>
</g>
<g font-size="2">
<text x="374.1" y="42.1">0.1U</text>
<text x="374.1" y="47.2">10%</text>
<text x="374.1" y="44.7">16V</text>
<text x="374.1" y="59.9">16V</text>
<text x="374.1" y="57.3">0.1U</text>
<text x="374.1" y="62.4">10%</text>
<text x="356.9" y="270.3">DRAWN</text>
<text x="356.9" y="274.1">CHK</text>
<text x="356.9" y="282">AUTH</text>
<text x="356.9" y="278.2">APPD</text>
<text x="376.7" y="290.9">WITH OTIS DOCUMENT 52847</text>
<text x="379.2" y="288.3">DRAFTED IN ACCORDANCE</text>
</g>
<g font-size="1.6">
<text x="396.7" y="269.3">ORIGINAL DATE</text>
<text x="396.7" y="282">SHEET</text>
<text x="407.7" y="277.2">SHEETS</text>
</g>
<g font-size="1.5">
<text x="370.8" y="28.8">VCC_ARROW</text>
<text x="172.7" y="66.9">VCC_ARROW</text>
<text x="369.8" y="78" transform="rotate(-180 369.8 78)">VCC_ARROW</text>
<text x="176.8" y="102.2" transform="rotate(-180 176.8 102.2)">VCC_ARROW</text>
<text x="170.2" y="157">VCC_ARROW</text>
<text x="181.9" y="180.9" transform="rotate(-180 181.9 180.9)">VCC_ARROW</text>
<text x="322.6" y="185">VCC_ARROW</text>
<text x="172.7" y="205.3">VCC_ARROW</text>
<text x="334.3" y="216.5" transform="rotate(-180 334.3 216.5)">VCC_ARROW</text>
<text x="176.8" y="253.3" transform="rotate(-180 176.8 253.3)">VCC_ARROW</text>
</g>
<g font-size="1.3">
<text x="328.1" y="245.2">WARNING</text>
<text x="307.1" y="249">THE PROPERTY OF OTIS ELEVATOR COMPANY (OTIS).</text>
<text x="307.1" y="250.3">IT IS DELIVERED</text>
<text x="307.1" y="247.8">THIS WORK AND THE INFORMATION IT CONTAINS ARE</text>
<text x="307.1" y="250.3">IT IS DELIVERED TO OTHERS ON THE EXPRESS</text>
<text x="307.1" y="251.6">CONDITION THAT IT WILL BE USED ONLY FOR, OR ON</text>
<text x="307.1" y="252.8">BEHALF OF, OTIS; THAT NEITHER IT NOR THE</text>
<text x="307.1" y="254.1">INFORMATION IT CONTAINS WILL BE REPRODUCED OR</text>
<text x="307.1" y="255.4">DISCLOSED, IN WHOLE OR IN PART, WITHOUT THE</text>
<text x="307.1" y="256.6">PRIOR WRITTEN CONSENT OF OTIS; AND THAT ON</text>
<text x="307.1" y="257.9">DEMAND IT AND ANY COPIES WILL BE PROMPTLY</text>
<text x="307.1" y="259.2">RETURNED TO OTIS.</text>
<text x="307.1" y="261.7">UNPUBLISHED WORK</text>
<text x="325.2" y="261.7">C</text>
<text x="327.5" y="261.7">OTIS ELEVATOR COMPANY</text>
<text x="307.1" y="264.3">ALL RIGHTS RESERVED.</text>
</g>
</svg>
